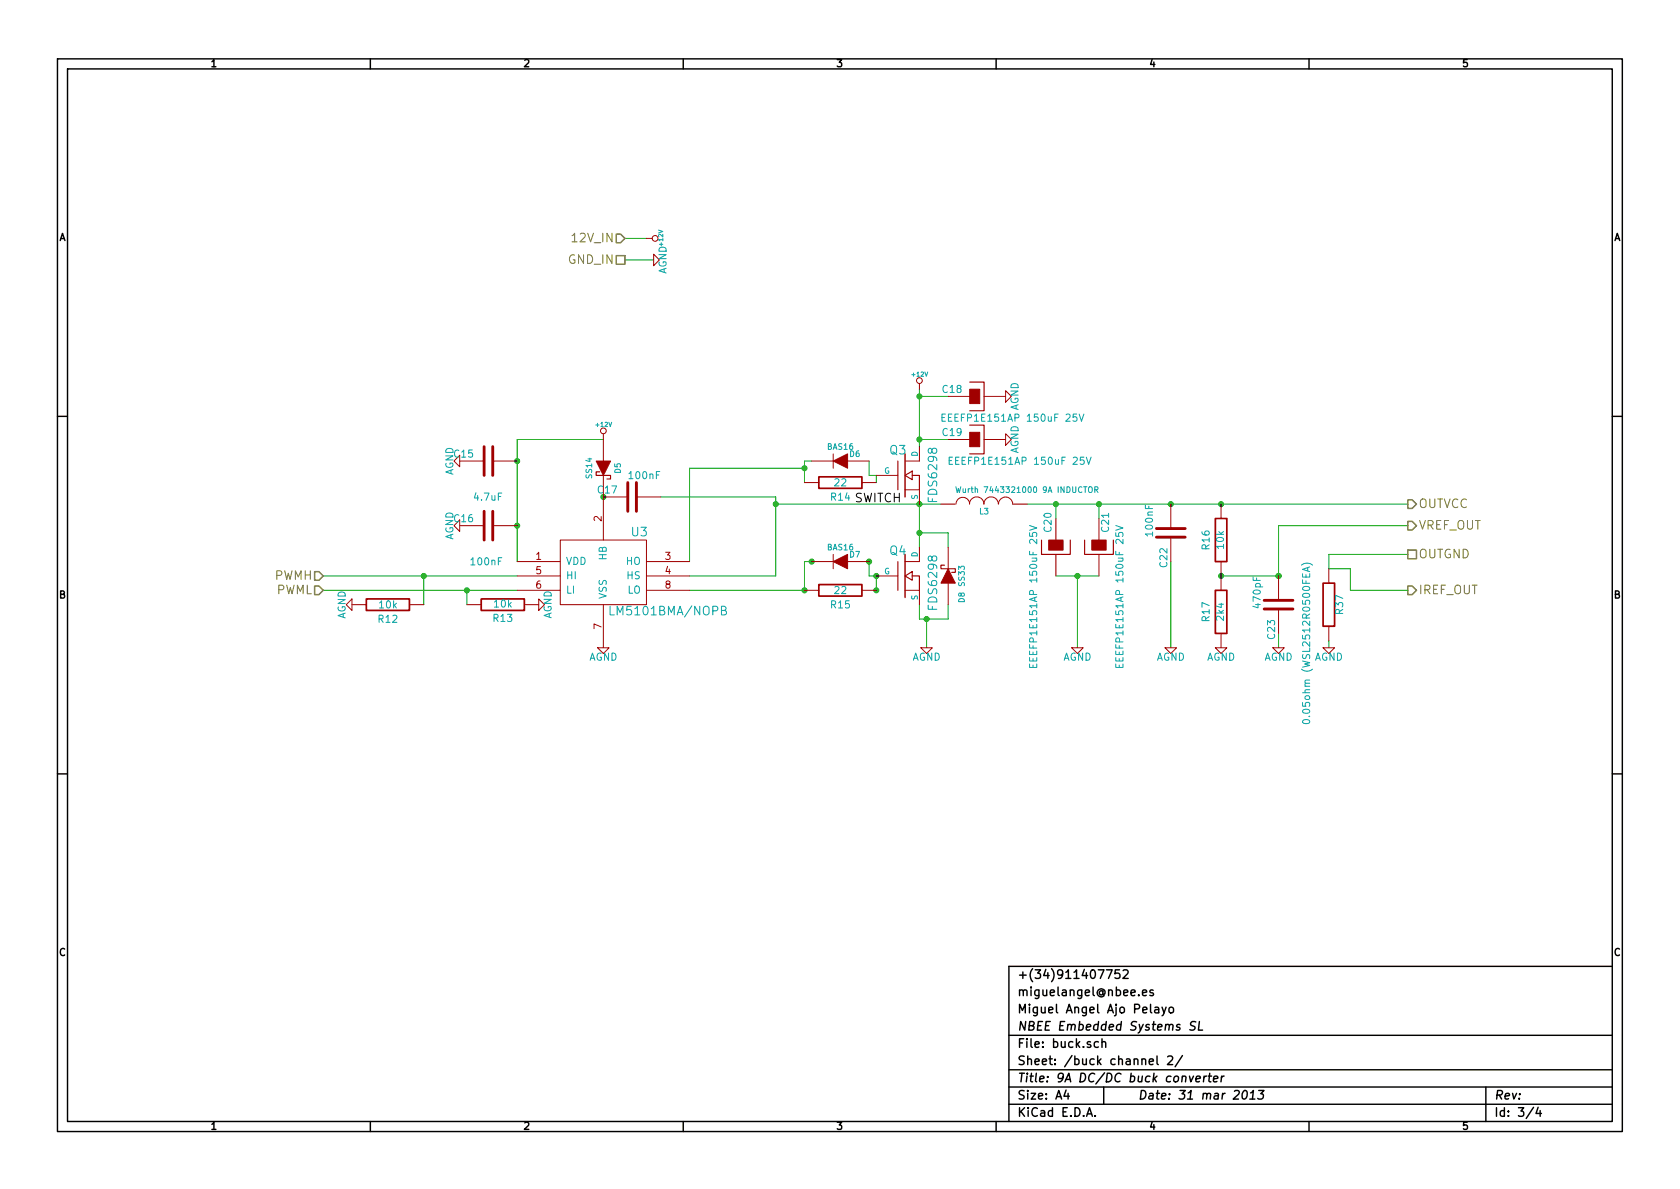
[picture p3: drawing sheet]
<svg xmlns="http://www.w3.org/2000/svg" width="297mm" height="210mm" viewBox="0 0 297 210" stroke-linecap="round" stroke-linejoin="round" font-family="sans-serif">
<g fill="none" stroke="#000" stroke-width=".25">
<path d="M10.2 10.4h276.6v189.7h-276.6zM11.9 12.2h273.2v186.1h-273.2zM65.5 10.4v1.8M120.8 10.4v1.8M176.1 10.4v1.8M231.4 10.4v1.8M10.2 73.6h1.7M285.1 73.6h1.7M10.2 136.8h1.7M285.1 136.8h1.7M195.6 171.5h1l-.6 1.5M197.9 171.5h-.7l-.1 .7 .3-.1 .5 .1 .1 .2-.1 .5-.2 .1-.6-.1"/>
<path d="M198.6 171.6l.2-.1h.4l.2 .1 .1 .3-.1 .3-.9 .8h1M202 175.6l.7-.2v-.3h-.5l-.2 .2 .1 .7h.6M203.4 177.6v1.3l.3 .2M203.9 175.1h-.4l-.2 .2 .1 .2 .5 .1v.4h-.6M204.2 178.2h.6l.1 .9M204.9 178.5h-.5a.3 .3 0 0 0-.3 .3 .3 .3 0 0 0 .3 .3l.5-.1M205.5 178.1l.3 1M206.2 178.1l-.5 1.4-.2 .1M206.8 178.3l.2-.2 .4 .2v.7l-.2 .1-.4-.1zM285.1 170.9h-106.7v27.4M65.5 198.3v1.8M120.8 198.3v1.8"/>
<path d="M176.1 198.3v1.8M178.4 183.1h106.7M178.4 189.2h106.7M178.4 195.3h106.7M178.4 192.2h106.7M188.5 192.8l-.4 1h1M188.8 193.3v1.1M192.1 197.4l.5-1.5 .5 1.5M192.3 197h.7M193.6 197.3v.1M194.2 184.3a.48 .48 0 0 0-.7 0v.8l.3 .1 .4-.1M194.8 184.3h.1a.36 .36 0 0 1 .6 .1v.8"/>
<path d="M194.8 183.7v1.5M195.1 192.2v3.1M203.2 187.8l.7-.2v-.3l-.5-.1-.2 .3 .1 .7h.6M204.6 186.7v1.4l.2 .2M206.5 186.9l.2-.2h.3l.3 .2v.3v.2l-.9 .9h.9M209.1 186.7l-1.3 1.9M210.3 190.3l.2 1 .5-1M211.4 180.7a.61 .61 0 0 0-.9 .2v.3l.5 .3a.36 .36 0 0 1 .3 .3 .36 .36 0 0 1-.4 .4l-.5-.1M211.5 190.8l.7-.1v-.3h-.6l-.2 .7 .2 .2 .5-.1M212.1 180.6l-.2 1.6h.7M212.9 190.3l-.1 1M213.3 190.3l-.3 .1-.1 .2"/>
<path d="M213.6 190.3h.6M213.9 189.8l-.2 1.3 .4 .2M214.6 190.8l.7-.1v-.3h-.6l-.2 .7 .2 .2 .5-.1M216 190.3l-.1 1M216.4 190.3l-.3 .1-.1 .2M219.9 193l.3-.2a.88 .88 0 0 1-.3 1.6l-.3-.3a1.19 1.19 0 0 1 .3-1.1zM221 194.4h.9M221.1 193.3l.5-.5-.2 1.6M222.6 192.8h.9l-.6 .6 .4 .1 .1 .2-.2 .6-.6 .1-.2-.2M231.4 198.3v1.8M262.7 192.2v6.1M271.1 195.8l-1.3 2"/>
<path d="M272 195.8l-.4 1.1h.9M272.3 196.4v1"/>
</g>
<path d="M109 45.2h1.5v1.5h-1.5zM109 41.4h.7l.8 .8-.8 .7h-.7zM248.9 92.2h.8l.7 .8-.7 .7h-.8zM248.9 88.4h.8l.7 .7-.7 .8h-.8zM248.9 97.3h1.5v1.5h-1.5zM55.6 103.6h.8l.7 .8-.7 .8h-.8zM55.6 101.1h.8l.7 .7-.7 .8h-.8zM248.9 103.6h.8l.7 .8-.7 .8h-.8z" fill="none" stroke="#808000" stroke-width=".25"/>
<g fill="none" stroke="#00a000" stroke-width=".18">
<path d="M110.5 46h5.1M110.5 42.2h3.8M106.7 77.7h-15.3v21.6M162.6 77.7h5M162.6 68.8v10.2M162.6 70.1h5M116.8 87.9h20.4v13.9h-15.3M137.2 89.1h29.2M142.2 82.8h-20.3v16.5M143.5 99.3h-1.3v5.1h-20.3M143.5 81.5h-1.3v3.8M153.7 99.3v2.5h1.2v2.6"/>
<path d="M153.7 81.5v2.6h1.2v1.2M162.6 89.1v7.7M162.6 94.2h5v2.6M181.6 89.1h67.3M186.7 89.1v2.6M194.3 89.1v2.6M207 99.3v15.2M248.9 98h-14v2.6h3.9v3.8h10.1M248.9 93h-22.8v8.8h-10.2M57.1 104.4h34.3M57.1 101.8h34.3M74.9 101.8v5.1"/>
<path d="M82.5 104.4v2.5M162.6 106.9v2.6h5v-2.6M163.8 109.5v5M186.7 101.8h7.6M190.5 101.8v12.7M226.1 112v2.5M234.9 113.3v1.2"/>
</g>
<g fill="#00a000" stroke="#00a000" stroke-width=".25">
<circle cx="186.7" cy="89.1" r=".41"/>
<circle cx="74.9" cy="101.8" r=".41"/>
<circle cx="137.2" cy="89.1" r=".41"/>
<circle cx="162.6" cy="77.7" r=".41"/>
<circle cx="163.8" cy="109.5" r=".41"/>
<circle cx="162.6" cy="89.1" r=".41"/>
<circle cx="162.6" cy="94.2" r=".41"/>
<circle cx="190.5" cy="101.8" r=".41"/>
<circle cx="142.2" cy="82.8" r=".41"/>
<circle cx="162.6" cy="70.1" r=".41"/>
<circle cx="215.9" cy="89.1" r=".41"/>
<circle cx="82.5" cy="104.4" r=".41"/>
<circle cx="226.1" cy="101.8" r=".41"/>
<circle cx="194.3" cy="89.1" r=".41"/>
<circle cx="91.4" cy="81.5" r=".41"/>
<circle cx="91.4" cy="93" r=".41"/>
<circle cx="106.7" cy="87.9" r=".41"/>
<circle cx="142.2" cy="104.4" r=".41"/>
<circle cx="143.5" cy="99.3" r=".41"/>
<circle cx="153.7" cy="99.3" r=".41"/>
<circle cx="154.9" cy="101.8" r=".41"/>
<circle cx="154.9" cy="104.4" r=".41"/>
<circle cx="207" cy="89.1" r=".41"/>
<circle cx="215.9" cy="101.8" r=".41"/>
</g>
<path d="M144.8 84.3h7.6v2.1h-7.6zM214.9 91.7h2v7.6h-2zM64.8 105.9h7.6v2h-7.6zM85.1 105.9h7.6v2h-7.6zM144.8 103.4h7.6v2h-7.6zM214.9 104.4h2v7.6h-2zM233.9 103.1h2.1v7.6h-2.1z" fill="none" stroke="#a00000" stroke-width=".3"/>
<g fill="none" stroke="#a00000" stroke-width=".18">
<path d="M114.3 42.2h1M115.6 45l1 1-1 1zM106.7 76.7v4.8M162.6 67.8v1M162.6 79v2.5h-2.6M167.6 77.7h3.8M167.6 70.1h3.8M174 77.7h3.8M174 70.1h3.8M177.8 69.1l1 1-1 1zM177.8 76.7l1 1-1 1zM81.3 80.5v2l-1-1z"/>
<path d="M81.3 91.9v2.1l-1-1zM81.3 81.5h4.3M81.3 93h4.3M87.1 81.5h4.3M87.1 93h4.3M91.4 99.3h7.7M99.1 95.5h15.2v11.4h-15.2zM106.7 87.9h4.3M106.7 84.1v11.4M112.5 87.9h4.3M114.3 99.3h7.6M142.2 85.3h2.6"/>
<path d="M143.5 99.3h3.8M143.5 81.5h3.8M147.3 80.3v2.5M147.3 98v2.6M149.9 99.3h3.8M149.9 81.5h3.8M152.4 85.3h2.5M154.9 84.1h3.8M160 86.6h2.6v2.5M162.6 96.8v2.5h-2.6M166.4 89.1h2.5M167.6 96.8v3.8"/>
<path d="M169 89.1a1.19 1.19 0 0 1 1.2-1.1 1.19 1.19 0 0 1 1.2 1.1M171.4 89.1a1.27 1.27 0 0 1 1.3-1.2 1.27 1.27 0 0 1 1.3 1.2M174 89.1a1.27 1.27 0 0 1 1.2-1.2 1.27 1.27 0 0 1 1.3 1.2M176.6 89.1a1.24 1.24 0 0 1 1.2-1.2 1.24 1.24 0 0 1 1.2 1.2h2.6M186.7 91.7v3.8M186.7 98v3.8M194.3 91.7v3.8M194.3 98v3.8M207 89.1v4.4M207 95v4.3M215.9 89.1v2.6M215.9 99.3v5.1"/>
<path d="M62.2 105.9v2l-1-1zM62.2 106.9h2.6M72.4 106.9h2.5M82.5 106.9h2.6M91.4 104.4h7.7M91.4 101.8h7.7M92.7 106.9h2.5M95.2 105.9l1.1 1-1.1 1zM105.7 114.5h2l-1 1.1zM106.7 106.9v7.6M114.3 104.4h7.6M114.3 101.8h7.6"/>
<path d="M142.2 104.4h2.6M152.4 104.4h2.5M154.9 101.8h3.8M160 104.4h2.6v2.5M162.8 114.5h2l-1 1.1zM167.6 103.1v3.8M189.5 114.5h2l-1 1.1zM206 114.5h2l-1 1.1zM214.9 114.5h2l-1 1.1zM215.9 112v2.5M225 114.5h2.1l-1 1.1zM226.1 101.8v4.4"/>
<path d="M226.1 107.7v4.3M233.9 114.5h2.1l-1.1 1.1zM234.9 100.6v2.5M234.9 110.7v2.6"/>
<circle cx="115.8" cy="42.2" r=".51"/>
<circle cx="106.7" cy="76.2" r=".51"/>
<circle cx="162.6" cy="67.3" r=".51"/>
</g>
<g fill="none" stroke="#00a0a0" stroke-width=".18">
<path d="M166.5 73.8h.5M167.2 73.2h-.7v1.3h.7M190.8 73.2l.4 1.3 .4-1.3M167.8 81.5h.4M168.4 80.8h-.6v1.3h.6M169 86.1l.2 1 .2-.7 .2 .7 .3-1M182 92.9l1.3 .5-1.3 .4M192.1 80.8l.4 1.3 .4-1.3M192.6 86.1h.3l.2 .1v.6l-.2 .3-.4-.2v-.5zM193.6 86.6h.5v-.5h-.5v1M193.8 86.6l.3 .5M197.3 92.9l1.3 .5-1.3 .4"/>
<path d="M230.1 99.9a1.47 1.47 0 0 1 2 0M107.9 107.2v1.5h.7M127.6 107.9h.5l.2-.1 .1-.3-.2-.2-.6-.1v1.5h.5l.3-.2a.41 .41 0 0 0-.3-.6M182 117.4v.6h1.3v-.6M182.7 117.6v.4M197.3 117.4v.6h1.3v-.6M197.9 117.6v.4M231.2 100.4v.6M231.6 100.2l-1.3 .5 1.3 .4M230.4 127.4a.83 .83 0 0 1 1.2 .2 .69 .69 0 0 1-.7 .4 .69 .69 0 0 1-.6-.4z"/>
</g>
<g fill="#a00000" stroke="#a00000" stroke-width=".18">
<path d="M147.3 99.3l2.6-1.3v2.6z"/>
<path d="M193 95.5h2.6v1.8h-2.6z"/>
<path d="M185.4 95.5h2.6v1.8h-2.6z"/>
<path d="M171.4 76.4h1.8v2.6h-1.8z"/>
<path d="M171.4 68.8h1.8v2.6h-1.8z"/>
<path d="M147.3 81.5l2.6-1.2v2.5z"/>
<path d="M105.4 81.5h2.5l-1.2 2.6z"/>
<path d="M167.6 100.6l1.3 2.5h-2.5z"/>
</g>
<path d="M171.4 75.2h2.6v5.1h-2.6M171.4 67.6h2.6v5h-2.6M106 83.4h-.6v.7h2.5v.6h-.6M158.7 81.5v5.1M158.7 99.3v5.1M160 84.1l1.3-.8v1.5zM161.3 84.1h1.3v2.5M167 99.9h-.6v.7h2.5v.6h-.6M184.1 95.5v2.5h5.1v-2.5M191.8 95.5v2.5h5v-2.5M160 101.8l1.3-.7v1.5zM161.3 101.8h1.3v2.6" fill="none" stroke="#a00000" stroke-width=".2"/>
<path d="M85.6 79v5.1M87.1 79v5.1M85.6 90.4v5.1M87.1 90.4v5.1M111 85.3v5.1M112.5 85.3v5.1M204.5 93.5h5M204.5 95h5M223.5 106.2h5.1M223.5 107.7h5.1" fill="none" stroke="#a00000" stroke-width=".51"/>
<path d="M160 80.3v7.6M160 98v7.7" fill="none" stroke="#a00000" stroke-width=".25"/>
<g font-size="2.1" fill="#808000">
<text x="100.5" y="46.7">GND_IN</text>
<text x="101.5" y="42.9">12V_IN</text>
<text x="250.9" y="89.9">OUTVCC</text>
<text x="250.9" y="93.7">VREF_OUT</text>
<text x="250.9" y="98.8">OUTGND</text>
<text x="48.5" y="102.6">PWMH</text>
<text x="48.7" y="105.2">PWML</text>
<text x="250.9" y="105.2">IREF_OUT</text>
</g>
<g font-size="2.1" fill="#00a0a0">
<text x="157.4" y="80.4">Q3</text>
<text x="165.8" y="88.5" transform="rotate(-90 165.8 88.5)">FDS6298</text>
<text x="111.7" y="94.9">U3</text>
<text x="157.4" y="98.2">Q4</text>
<text x="165.8" y="107.5" transform="rotate(-90 165.8 107.5)">FDS6298</text>
<text x="108.5" y="108.9">LM5101BMA/NOPB</text>
</g>
<g font-size="2.1">
<text x="151.1" y="88.9">SWITCH</text>
<text x="179.9" y="173.2">+(34)911407752</text>
<text x="179.9" y="179.3">Miguel Angel Ajo Pelayo</text>
<text x="179.9" y="176.2">miguelangel@nbee.es</text>
<text x="179.9" y="185.4">File: buck.sch</text>
<text x="179.9" y="182.3">NBEE Embedded Systems SL</text>
<text x="179.9" y="191.5">Title: 9A DC/DC buck converter</text>
<text x="179.9" y="188.4">Sheet: /buck channel 2/</text>
<text x="179.9" y="197.6">KiCad E.D.A.</text>
<text x="179.9" y="194.5">Size: A4</text>
<text x="201.2" y="194.5">Date: 31 mar 2013</text>
<text x="264.2" y="194.5">Rev:</text>
<text x="264.2" y="197.6">Id: 3/4</text>
</g>
<g font-size="1.8">
<text x="37.3" y="11.9">1</text>
<text x="92.7" y="11.9">2</text>
<text x="148" y="11.9">3</text>
<text x="203.3" y="11.9">4</text>
<text x="258.6" y="11.9">5</text>
<text x="10.4" y="42.7">A</text>
<text x="285.3" y="42.7">A</text>
<text x="10.4" y="105.9">B</text>
<text x="285.3" y="105.9">B</text>
<text x="10.4" y="169.1">C</text>
<text x="285.3" y="169.1">C</text>
<text x="37.3" y="199.8">1</text>
<text x="92.7" y="199.8">2</text>
<text x="148" y="199.8">3</text>
<text x="203.3" y="199.8">4</text>
<text x="258.6" y="199.8">5</text>
</g>
<g font-size="1.8" fill="#00a0a0">
<text x="117.9" y="48.5" transform="rotate(-90 117.9 48.5)">AGND</text>
<text x="166.7" y="69.5">C18</text>
<text x="166.7" y="77.2">C19</text>
<text x="167.7" y="74.6">EEEFP1E151AP 150uF 25V</text>
<text x="180.1" y="72.7" transform="rotate(-90 180.1 72.7)">AGND</text>
<text x="80.3" y="81">C15</text>
<text x="169" y="82.2">EEEFP1E151AP 150uF 25V</text>
<text x="180.1" y="80.3" transform="rotate(-90 180.1 80.3)">AGND</text>
<text x="80.2" y="84.1" transform="rotate(-90 80.2 84.1)">AGND</text>
<text x="83.9" y="88.6">4.7uF</text>
<text x="105.7" y="87.3">C17</text>
<text x="111.4" y="84.8">100nF</text>
<text x="147" y="88.6">R14</text>
<text x="147.6" y="86">22</text>
<text x="80.2" y="95.5" transform="rotate(-90 80.2 95.5)">AGND</text>
<text x="80.3" y="92.4">C16</text>
<text x="186" y="94" transform="rotate(-90 186 94)">C20</text>
<text x="196.1" y="94" transform="rotate(-90 196.1 94)">C21</text>
<text x="203.9" y="94.6" transform="rotate(-90 203.9 94.6)">100nF</text>
<text x="83.4" y="100">100nF</text>
<text x="100.1" y="99.9">VDD</text>
<text x="107.3" y="99.1" transform="rotate(-90 107.3 99.1)">HB</text>
<text x="110.6" y="99.9">HO</text>
<text x="206.5" y="100.2" transform="rotate(-90 206.5 100.2)">C22</text>
<text x="213.9" y="97.1" transform="rotate(-90 213.9 97.1)">R16</text>
<text x="216.5" y="97" transform="rotate(-90 216.5 97)">10k</text>
<text x="67.1" y="107.6">10k</text>
<text x="87.4" y="107.5">10k</text>
<text x="100.1" y="102.5">HI</text>
<text x="100.1" y="105">LI</text>
<text x="107.3" y="105.9" transform="rotate(-90 107.3 105.9)">VSS</text>
<text x="110.8" y="102.5">HS</text>
<text x="110.8" y="105">LO</text>
<text x="147" y="107.6">R15</text>
<text x="147.6" y="105.1">22</text>
<text x="223" y="107.3" transform="rotate(-90 223 107.3)">470pF</text>
<text x="61.2" y="109.5" transform="rotate(-90 61.2 109.5)">AGND</text>
<text x="67" y="110.2">R12</text>
<text x="87.3" y="110">R13</text>
<text x="97.6" y="109.5" transform="rotate(-90 97.6 109.5)">AGND</text>
<text x="213.9" y="109.8" transform="rotate(-90 213.9 109.8)">R17</text>
<text x="216.5" y="109.7" transform="rotate(-90 216.5 109.7)">2k4</text>
<text x="225.5" y="112.9" transform="rotate(-90 225.5 112.9)">C23</text>
<text x="237.5" y="108.6" transform="rotate(-90 237.5 108.6)">R37</text>
<text x="104.1" y="116.9">AGND</text>
<text x="161.2" y="116.9">AGND</text>
<text x="183.4" y="116.9" transform="rotate(-90 183.4 116.9)">EEEFP1E151AP 150uF 25V</text>
<text x="187.9" y="116.9">AGND</text>
<text x="198.7" y="116.9" transform="rotate(-90 198.7 116.9)">EEEFP1E151AP 150uF 25V</text>
<text x="204.4" y="116.9">AGND</text>
<text x="213.3" y="116.9">AGND</text>
<text x="223.5" y="116.9">AGND</text>
<text x="232.4" y="116.9">AGND</text>
<text x="231.7" y="126.3" transform="rotate(-90 231.7 126.3)">0.05ohm (WSL2512R0500FEA)</text>
</g>
<g font-size="1.8" fill="#a00000">
<text x="106.4" y="92.2" transform="rotate(-90 106.4 92.2)">2</text>
<text x="94.8" y="99.1">1</text>
<text x="94.8" y="101.6">5</text>
<text x="117.6" y="99.1">3</text>
<text x="117.6" y="101.6">4</text>
<text x="94.8" y="104.1">6</text>
<text x="117.6" y="104.1">8</text>
<text x="106.4" y="111.2" transform="rotate(-90 106.4 111.2)">7</text>
</g>
<g font-size="1.4" fill="#00a0a0">
<text x="109.8" y="83.7" transform="rotate(-90 109.8 83.7)">D5</text>
<text x="146.3" y="79.6">BAS16</text>
<text x="150.2" y="80.8">D6</text>
<text x="156.3" y="83.8">G</text>
<text x="162.3" y="80.8" transform="rotate(-90 162.3 80.8)">D</text>
<text x="104.7" y="84.5" transform="rotate(-90 104.7 84.5)">SS14</text>
<text x="162.3" y="88.3" transform="rotate(-90 162.3 88.3)">S</text>
<text x="170.4" y="87.2">Wurth 7443321000 9A INDUCTOR</text>
<text x="173.2" y="91">L3</text>
<text x="146.3" y="97.4">BAS16</text>
<text x="150.2" y="98.6">D7</text>
<text x="156.3" y="101.6">G</text>
<text x="162.3" y="98.5" transform="rotate(-90 162.3 98.5)">D</text>
<text x="162.3" y="106.1" transform="rotate(-90 162.3 106.1)">S</text>
<text x="170.6" y="106.5" transform="rotate(-90 170.6 106.5)">D8</text>
<text x="170.6" y="103.6" transform="rotate(-90 170.6 103.6)">SS33</text>
</g>
<g font-size="1.1" fill="#00a0a0">
<text x="117.3" y="43.4" transform="rotate(-90 117.3 43.4)">+12V</text>
<text x="161.3" y="66.6">+12V</text>
<text x="105.4" y="75.5">+12V</text>
</g>
</svg>
